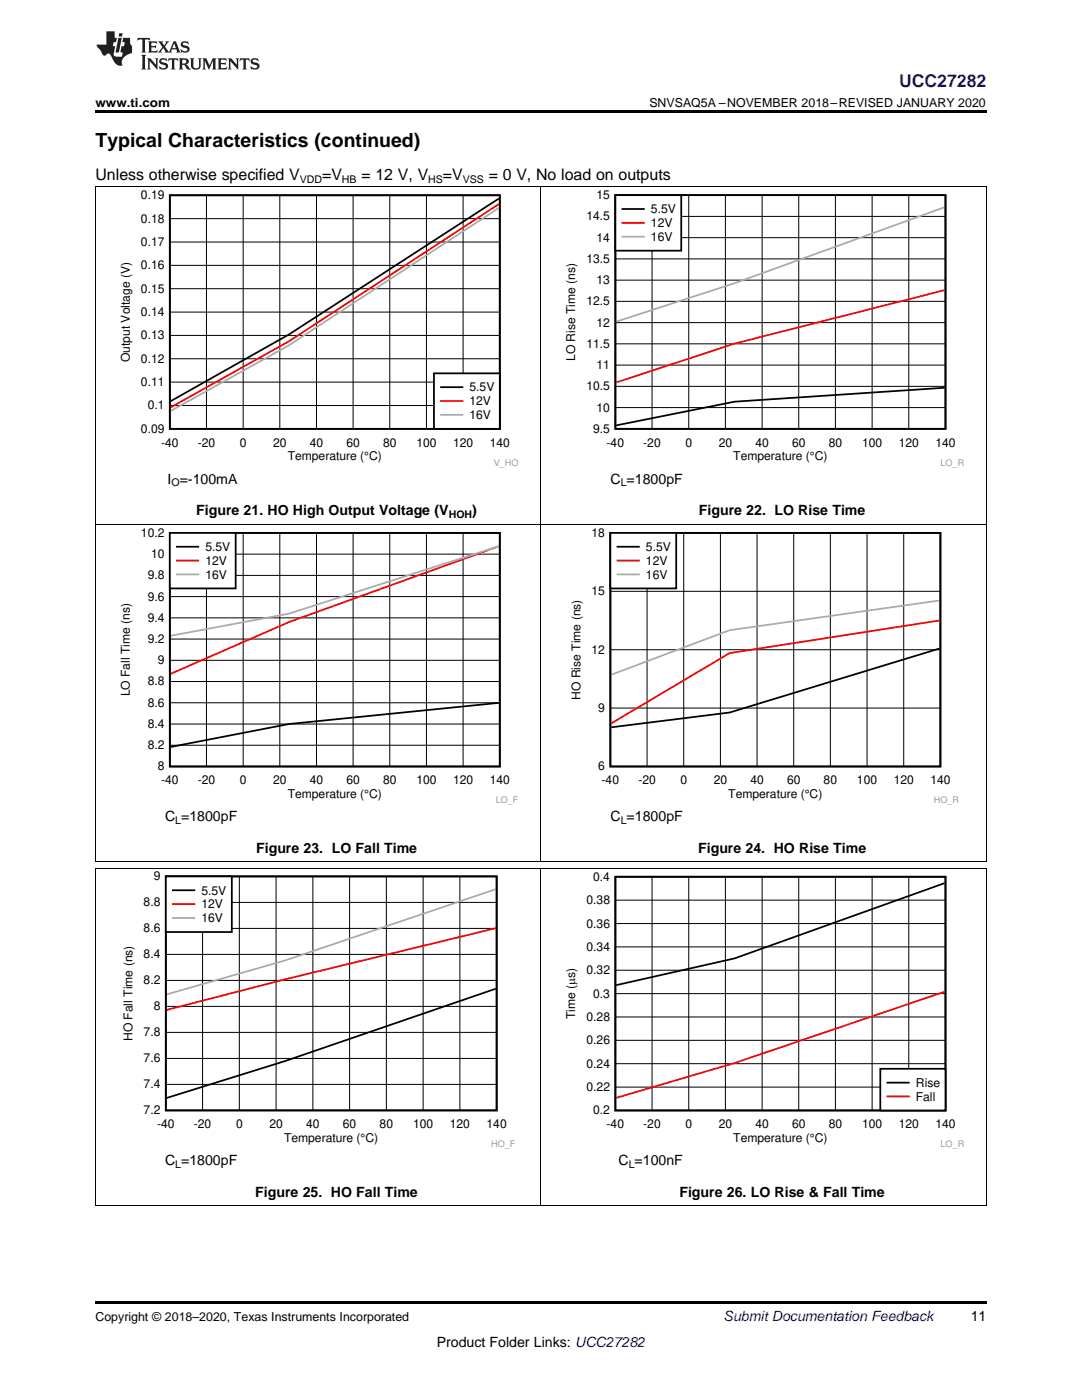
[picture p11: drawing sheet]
<svg xmlns="http://www.w3.org/2000/svg" width="216mm" height="279mm" viewBox="0 0 216 279" stroke-linecap="round" stroke-linejoin="round" font-family="sans-serif">
<path d="M19 259.7h177.8v.5h-177.8z" fill="#000"/>
<path d="M19.1 173.3v67.4M107.9 173.3v67.4M196.8 173.3v67.4M19 240.6h177.8" fill="none" stroke="#000" stroke-width=".2"/>
<path d="M24 173.9h78.8v55.5h-78.8z" fill-rule="evenodd" fill="#fff"/>
<path d="M33.1 174.9h66v46.7h-66zM98.9 197.3l-42 14.4-23.6 7.4" fill="none" stroke="#000" stroke-width=".35"/>
<g fill="none" stroke="#000" stroke-width=".2">
<path d="M40.4 174.9v46.7M47.8 174.9v46.7M55.1 174.9v46.7M62.4 174.9v46.7M69.8 174.9v46.7M77.1 174.9v46.7M84.4 174.9v46.7M91.8 174.9v46.7M33.1 195.7h66M33.1 190.5h66M33.1 185.3h66M33.1 180.1h66"/>
<path d="M33.1 216.4h66M33.1 211.2h66M33.1 206h66M33.1 200.8h66"/>
</g>
<path d="M98.9 185.2l-42 10.2-23.6 6.2" fill="none" stroke="#f00" stroke-width=".35"/>
<path d="M98.9 177.5l-42 14.2-23.6 6.8" fill="none" stroke="#aaa" stroke-width=".35"/>
<path d="M33.1 174.9h13.1v11.1h-13.1z" fill-rule="evenodd" fill="#fff"/>
<path d="M33.1 174.9h13.2v11.1h-13.2zM34.5 177.7h4.3" fill="none" stroke="#000" stroke-width=".35"/>
<path d="M34.5 180.4h4.3" fill="none" stroke="#f00" stroke-width=".35"/>
<path d="M34.5 183.2h4.3" fill="none" stroke="#aaa" stroke-width=".35"/>
<path d="M112.4 174h79.9v55.4h-79.9z" fill-rule="evenodd" fill="#fff"/>
<path d="M122.8 175h65.9v46.6h-65.9zM188.5 176.3l-41.9 15-23.6 5.3" fill="none" stroke="#000" stroke-width=".35"/>
<g fill="none" stroke="#000" stroke-width=".2">
<path d="M122.8 179.6h65.9M130.1 175v46.6M137.4 175v46.6M144.7 175v46.6M152.1 175v46.6M159.4 175v46.6M166.7 175v46.6M174 175v46.6M181.3 175v46.6M122.8 198.3h65.9M122.8 193.6h65.9M122.8 189h65.9"/>
<path d="M122.8 184.3h65.9M122.8 217h65.9M122.8 212.3h65.9M122.8 207.6h65.9M122.8 203h65.9"/>
</g>
<path d="M188.5 197.9l-41.9 14.2-23.6 7" fill="none" stroke="#f00" stroke-width=".35"/>
<path d="M175.7 213.3h13v8.3h-13z" fill-rule="evenodd" fill="#fff"/>
<path d="M175.7 213.3h13v8.3h-13zM177.1 216.1h4.2" fill="none" stroke="#000" stroke-width=".35"/>
<path d="M177.1 218.8h4.2" fill="none" stroke="#f00" stroke-width=".35"/>
<path d="M19.1 104.6v67.4M107.9 104.6v67.4M196.8 104.6v67.4M19 173.2h177.8M19 172h177.8" fill="none" stroke="#000" stroke-width=".2"/>
<path d="M23.5 105.4h79.9v55.3h-79.9z" fill-rule="evenodd" fill="#fff"/>
<path d="M33.9 106.3h65.8v46.7h-65.8zM99.5 140.3l-41.8 4.2-23.6 4.6" fill="none" stroke="#000" stroke-width=".35"/>
<g fill="none" stroke="#000" stroke-width=".2">
<path d="M33.9 119.1h65.8M33.9 114.8h65.8M33.9 110.6h65.8M41.2 106.3v46.7M48.5 106.3v46.7M55.8 106.3v46.7M63.2 106.3v46.7M70.5 106.3v46.7M77.8 106.3v46.7M85.1 106.3v46.7M92.4 106.3v46.7M33.9 136h65.8"/>
<path d="M33.9 131.8h65.8M33.9 127.5h65.8M33.9 123.3h65.8M33.9 148.7h65.8M33.9 144.5h65.8M33.9 140.3h65.8"/>
</g>
<path d="M99.5 109l-41.8 15.1-23.6 10.4" fill="none" stroke="#f00" stroke-width=".35"/>
<path d="M99.5 109l-41.8 13.5-23.6 4.4" fill="none" stroke="#aaa" stroke-width=".35"/>
<path d="M33.9 106.3h13.1v11.1h-13.1z" fill-rule="evenodd" fill="#fff"/>
<path d="M33.9 106.4h13.1v11h-13.1zM35.3 109.1h4.3" fill="none" stroke="#000" stroke-width=".35"/>
<path d="M35.3 111.9h4.3" fill="none" stroke="#f00" stroke-width=".35"/>
<path d="M35.3 114.6h4.3" fill="none" stroke="#aaa" stroke-width=".35"/>
<path d="M113.4 105.4h77.9v55.3h-77.9z" fill-rule="evenodd" fill="#fff"/>
<path d="M121.8 106.4h65.8v46.6h-65.8zM187.5 129.4l-41.9 12.8-23.6 2.9" fill="none" stroke="#000" stroke-width=".35"/>
<path d="M121.8 118h65.9M129.1 106.4v46.6M136.4 106.4v46.6M143.7 106.4v46.6M151.1 106.4v46.6M158.4 106.4v46.6M165.7 106.4v46.6M173 106.4v46.6M180.3 106.4v46.6M121.8 129.7h65.9M121.8 141.3h65.9" fill="none" stroke="#000" stroke-width=".2"/>
<path d="M187.5 123.8l-41.9 6.5-23.6 14.1" fill="none" stroke="#f00" stroke-width=".35"/>
<path d="M187.5 119.8l-41.9 6-23.6 8.9" fill="none" stroke="#aaa" stroke-width=".35"/>
<path d="M121.8 106.4h13.1v11h-13.1z" fill-rule="evenodd" fill="#fff"/>
<path d="M121.8 106.4h13.1v11h-13.1zM123.2 109.1h4.3" fill="none" stroke="#000" stroke-width=".35"/>
<path d="M123.2 111.9h4.3" fill="none" stroke="#f00" stroke-width=".35"/>
<path d="M123.2 114.6h4.3" fill="none" stroke="#aaa" stroke-width=".35"/>
<path d="M19.1 37.2v67.4M107.9 37.2v67.4M196.8 37.2v67.4M19 104.6h177.8" fill="none" stroke="#000" stroke-width=".2"/>
<path d="M23.5 38h79.9v55.3h-79.9z" fill-rule="evenodd" fill="#fff"/>
<path d="M33.9 39h65.8v46.6h-65.8zM99.5 39.6l-41.8 27.1-23.6 13.4" fill="none" stroke="#000" stroke-width=".35"/>
<g fill="none" stroke="#000" stroke-width=".2">
<path d="M41.2 39v46.6M48.5 39v46.6M55.8 39v46.6M63.2 39v46.6M70.5 39v46.6M77.8 39v46.6M85.1 39v46.6M92.4 39v46.6M33.9 57.6h65.8M33.9 53h65.8M33.9 48.3h65.8M33.9 43.6h65.8"/>
<path d="M33.9 76.3h65.8M33.9 71.6h65.8M33.9 66.9h65.8M33.9 62.3h65.8M33.9 80.9h65.8"/>
</g>
<path d="M99.5 40.7l-41.8 27.4-23.6 13.2" fill="none" stroke="#f00" stroke-width=".35"/>
<path d="M99.5 41.5l-41.8 27.4-23.6 13.1" fill="none" stroke="#aaa" stroke-width=".35"/>
<path d="M86.6 74.5h13.1v11.1h-13.1z" fill-rule="evenodd" fill="#fff"/>
<path d="M86.6 74.5h13.1v11.1h-13.1zM88 77.3h4.3" fill="none" stroke="#000" stroke-width=".35"/>
<path d="M88 80h4.3" fill="none" stroke="#f00" stroke-width=".35"/>
<path d="M88 82.8h4.3" fill="none" stroke="#aaa" stroke-width=".35"/>
<path d="M112.4 38h79.9v55.3h-79.9z" fill-rule="evenodd" fill="#fff"/>
<path d="M122.8 38.9h65.9v46.7h-65.9zM188.5 77.4l-41.9 2.8-23.6 4.7" fill="none" stroke="#000" stroke-width=".35"/>
<g fill="none" stroke="#000" stroke-width=".2">
<path d="M130.1 38.9v46.7M137.4 38.9v46.7M144.7 38.9v46.7M152.1 38.9v46.7M159.4 38.9v46.7M166.7 38.9v46.7M174 38.9v46.7M181.3 38.9v46.7M122.8 55.9h65.9M122.8 51.7h65.9M122.8 47.4h65.9M122.8 43.2h65.9"/>
<path d="M122.8 77.1h65.9M122.8 72.9h65.9M122.8 68.6h65.9M122.8 64.4h65.9M122.8 60.1h65.9M122.8 81.3h65.9"/>
</g>
<path d="M188.5 57.9l-41.9 10.7-23.6 7.7" fill="none" stroke="#f00" stroke-width=".35"/>
<path d="M188.5 41.4l-41.9 15.1-23.6 7.7" fill="none" stroke="#aaa" stroke-width=".35"/>
<path d="M122.8 38.9h13.1v11.1h-13.1z" fill-rule="evenodd" fill="#fff"/>
<path d="M122.8 38.9h13.1v11.1h-13.1zM124.2 41.7h4.3" fill="none" stroke="#000" stroke-width=".35"/>
<path d="M124.2 44.5h4.3" fill="none" stroke="#f00" stroke-width=".35"/>
<path d="M124.2 47.2h4.3" fill="none" stroke="#aaa" stroke-width=".35"/>
<path d="M19 37.2h177.8" fill="none" stroke="#000" stroke-width=".2"/>
<path d="M19 22h177.8v.5h-177.8z" fill="#000"/>
<g fill="#231f20">
<path d="M27.5 7.6l-.1 .5 .4-.2h.6v.1v2.1l-.2 .4h1l-.3-.4v-2.1l.1-.1h.5l.5 .2-.2-.5zM29.5 8.3l.2 .3v1.5l-.2 .4h1.8l.2-.6a1.04 1.04 0 0 1-1.3 .2v-.7h.6l.3 .2v-.6l-.3 .2h-.6v-.6l.8-.1 .4 .3-.2-.5zM31.5 8.3l.9 1.1-.9 1.1h.8l-.2-.2 .5-.7 .4 .7-.2 .2h1.5l-.1-.2 .1-.4h.9l.1 .4-.2 .2h1l-.3-.3-.7-1.9h-.5l-.9 2-.8-1 .9-1h-.8l.1 .3-.3 .5-.4-.6 .2-.2zM34.7 8.6l.4 1h-.7zM36.3 8.4a.63 .63 0 0 0-.2 .7 .63 .63 0 0 0 .6 .4l.6 .2 .1 .2a.75 .75 0 0 1-.7 .4 .75 .75 0 0 1-.6-.5l.1 .7 .1-.1a1.11 1.11 0 0 0 1.5-.6 1.13 1.13 0 0 0-1.2-.8l-.1-.4a1.04 1.04 0 0 1 1.2 .2l-.2-.5-.1 .1-.5-.2zM28.2 10.9l.2 .4v2.2l-.2 .4h1l-.3-.4v-2.2l.3-.4zM29.3 11.6l.3 .4v1.5l-.3 .4h.8l-.2-.4v-1.3l1.5 1.7v-1.9l.2-.4h-.7l.2 .4v.9l-1.1-1.3zM32 11.8a.62 .62 0 0 0-.2 .7 .62 .62 0 0 0 .6 .4l.6 .1 .1 .3a.76 .76 0 0 1-.7 .3 .76 .76 0 0 1-.6-.4l.1 .7 .1-.1a1.11 1.11 0 0 0 1.5-.6 1.13 1.13 0 0 0-1.2-.8l-.1-.4a1.04 1.04 0 0 1 1.2 .2l-.2-.6-.1 .1-.5-.1zM33.7 11.6l-.2 .6a.61 .61 0 0 1 .8-.3v1.6l-.2 .4h.9l-.2-.4v-1.6a.63 .63 0 0 1 .8 .3l-.2-.6zM35.6 11.6l.3 .4v1.5l-.3 .4h1l-.2-.2v-.8l.5 .2a.76 .76 0 0 0 1.2 .7l-1-1a.58 .58 0 0 0 .6-.5 .58 .58 0 0 0-.5-.6zM36.4 11.9h.1a.45 .45 0 0 1 .5 .1 .45 .45 0 0 1 .1 .5l-.7 .2zM37.9 11.6l.2 .2a2.17 2.17 0 0 0 .3 1.9 .99 .99 0 0 0 1.6-.6v-1.1l.2-.4h-.7l.2 .2a1.92 1.92 0 0 1-.2 1.8 .6 .6 0 0 1-.9-.5v-1.1l.2-.4zM40.4 11.6l.2 .4v1.5l-.2 .4h.7l-.2-.4v-1.4l.8 1.8 .8-1.8v1.4l-.2 .4h.9l-.2-.4v-1.5l.2-.4h-.8l-.6 1.5-.6-1.5zM43.4 11.6l.2 .4v1.5l-.2 .4h1.8l.2-.6a1.04 1.04 0 0 1-1.3 .1v-.6h.5l.4 .2v-.6l-.4 .2h-.5v-.7h.8l.3 .3-.1-.6zM45.5 11.6l.2 .4v1.5l-.2 .4h.7l-.2-.4v-1.3l1.5 1.7v-1.9l.2-.4h-.7l.2 .4v.9l-1.1-1.3zM47.9 11.6l-.1 .6a.61 .61 0 0 1 .8-.3v1.6l-.3 .4h1l-.3-.4 .1-1.6a.63 .63 0 0 1 .7 .3l-.1-.6zM50.2 11.8a.62 .62 0 0 0-.2 .7 .62 .62 0 0 0 .6 .4l.6 .1 .2 .3a.76 .76 0 0 1-.8 .3 .76 .76 0 0 1-.6-.4l.1 .7 .2-.1a1.11 1.11 0 0 0 1.5-.6 1.13 1.13 0 0 0-1.3-.8l-.1-.4a1.04 1.04 0 0 1 1.2 .2l-.1-.6-.2 .1-.5-.1z"/>
<path d="M21.2 6.3v2.6h-1.9l.1 .4 .7 .9a.91 .91 0 0 0 1 .8 .56 .56 0 0 1 .5-.3 .56 .56 0 0 1 .5 .3l.4 .8a1.53 1.53 0 0 0 1.9 1.2 1.54 1.54 0 0 1 1-2.1l.9-.3v-1.4a1.52 1.52 0 0 1-.3-1.6h-1.4l-.2 .8h.5l-.2 .8h-.4l-.2 1v.2l.4 .1-.2 .8a1.93 1.93 0 0 1-1.6-.3l.3-1.8h-.5l.2-.8h.4l.2-.8h-.4v-1.3zM23.6 7.6l-.6 2.9h.7l.6-2.9zM23.8 6.6l-.1 .7h.6l.2-.7z"/>
</g>
<text font-size="3.9" x="19" y="29.3">Typical Characteristics (continued)</text>
<text font-size="3.5" fill="#00f" x="179.4" y="17.3">UCC27282</text>
<g font-size="3.2">
<text x="19" y="36">Unless otherwise specified V</text>
<text x="64.3" y="36">=V</text>
<text x="72.1" y="36">= 12 V, V</text>
<text x="88.4" y="36">=V</text>
<text x="97.5" y="36">= 0 V, No load on outputs</text>
</g>
<g font-size="2.8">
<text x="33.4" y="96.5">I =-100mA</text>
<text x="121.8" y="96.5">C =1800pF</text>
<text x="39.2" y="102.9">Figure 21. HO High Output Voltage (V</text>
<text x="94.2" y="102.9">)</text>
<text x="139.5" y="102.9">Figure 22. LO Rise Time</text>
<text x="32.9" y="163.9">C =1800pF</text>
<text x="121.8" y="163.9">C =1800pF</text>
<text x="51.1" y="170.3">Figure 23. LO Fall Time</text>
<text x="139.3" y="170.3">Figure 24. HO Rise Time</text>
<text x="32.9" y="232.6">C =1800pF</text>
<text x="123.4" y="232.6">C =100nF</text>
<text x="50.9" y="238.9">Figure 25. HO Fall Time</text>
<text x="135.6" y="238.9">Figure 26. LO Rise &amp; Fall Time</text>
<text x="193.7" y="263.6">11</text>
<text x="87.1" y="268.9">Product Folder Links: UCC27282</text>
</g>
<text font-size="2.8" fill="#0000c8" x="144.4" y="263.6">Submit Documentation Feedback</text>
<g font-size="2.5">
<text x="19" y="21.4">www.ti.com</text>
<text x="129.6" y="21.4">SNVSAQ5A –NOVEMBER 2018–REVISED JANUARY 2020</text>
<text x="19" y="263.6">Copyright © 2018–2020, Texas Instruments Incorporated</text>
</g>
<g font-size="2.4">
<text x="28.1" y="39.8">0.19</text>
<text x="119" y="39.7">15</text>
<text x="28.1" y="44.4">0.18</text>
<text x="117" y="44">14.5</text>
<text x="129.9" y="42.6">5.5V</text>
<text x="129.9" y="45.3">12V</text>
<text x="28.1" y="53.8">0.16</text>
<text x="28.1" y="49.1">0.17</text>
<text x="117" y="52.5">13.5</text>
<text x="119" y="48.2">14</text>
<text x="129.9" y="48.1">16V</text>
<text x="28.1" y="58.4">0.15</text>
<text x="119" y="56.7">13</text>
<text x="28.1" y="63.1">0.14</text>
<text x="117" y="60.9">12.5</text>
<text x="119" y="65.2">12</text>
<text x="28.1" y="67.7">0.13</text>
<text x="117" y="69.4">11.5</text>
<text x="25.9" y="72.3" transform="rotate(-90 25.9 72.3)">Output Voltage (V)</text>
<text x="28.1" y="77">0.11</text>
<text x="28.1" y="72.4">0.12</text>
<text x="114.8" y="72.1" transform="rotate(-90 114.8 72.1)">LO Rise Time (ns)</text>
<text x="117" y="77.9">10.5</text>
<text x="119" y="73.7">11</text>
<text x="29.5" y="81.7">0.1</text>
<text x="93.7" y="78.1">5.5V</text>
<text x="93.7" y="80.9">12V</text>
<text x="93.7" y="83.6">16V</text>
<text x="119" y="82.1">10</text>
<text x="28.1" y="86.4">0.09</text>
<text x="32.1" y="89.1">-40</text>
<text x="39.5" y="89.1">-20</text>
<text x="47.9" y="89.1">0</text>
<text x="54.5" y="89.1">20</text>
<text x="61.8" y="89.1">40</text>
<text x="69.1" y="89.1">60</text>
<text x="76.4" y="89.1">80</text>
<text x="83.1" y="89.1">100</text>
<text x="90.4" y="89.1">120</text>
<text x="97.7" y="89.1">140</text>
<text x="118.4" y="86.4">9.5</text>
<text x="121.1" y="89.1">-40</text>
<text x="128.4" y="89.1">-20</text>
<text x="136.8" y="89.1">0</text>
<text x="143.4" y="89.1">20</text>
<text x="150.7" y="89.1">40</text>
<text x="158" y="89.1">60</text>
<text x="165.4" y="89.1">80</text>
<text x="172" y="89.1">100</text>
<text x="179.3" y="89.1">120</text>
<text x="186.6" y="89.1">140</text>
<text x="57.4" y="91.9">Temperature (°C)</text>
<text x="146.3" y="91.9">Temperature (°C)</text>
<text x="28.1" y="107.1">10.2</text>
<text x="118" y="107.1">18</text>
<text x="30.1" y="111.4">10</text>
<text x="41" y="110">5.5V</text>
<text x="41" y="112.7">12V</text>
<text x="128.9" y="110">5.5V</text>
<text x="128.9" y="112.7">12V</text>
<text x="29.5" y="119.9">9.6</text>
<text x="29.5" y="115.6">9.8</text>
<text x="41" y="115.5">16V</text>
<text x="118" y="118.8">15</text>
<text x="128.9" y="115.5">16V</text>
<text x="29.5" y="124.1">9.4</text>
<text x="29.5" y="128.3">9.2</text>
<text x="118" y="130.5">12</text>
<text x="29.5" y="136.8">8.8</text>
<text x="31.5" y="132.6">9</text>
<text x="25.9" y="139" transform="rotate(-90 25.9 139)">LO Fall Time (ns)</text>
<text x="29.5" y="141">8.6</text>
<text x="115.8" y="139.7" transform="rotate(-90 115.8 139.7)">HO Rise Time (ns)</text>
<text x="119.4" y="142.1">9</text>
<text x="29.5" y="149.5">8.2</text>
<text x="29.5" y="145.3">8.4</text>
<text x="31.5" y="153.8">8</text>
<text x="119.4" y="153.8">6</text>
<text x="32.1" y="156.5">-40</text>
<text x="39.5" y="156.5">-20</text>
<text x="47.9" y="156.5">0</text>
<text x="54.5" y="156.5">20</text>
<text x="57.4" y="159.3">Temperature (°C)</text>
<text x="61.8" y="156.5">40</text>
<text x="69.1" y="156.5">60</text>
<text x="76.4" y="156.5">80</text>
<text x="83.1" y="156.5">100</text>
<text x="90.4" y="156.5">120</text>
<text x="97.7" y="156.5">140</text>
<text x="120.1" y="156.5">-40</text>
<text x="127.4" y="156.5">-20</text>
<text x="135.8" y="156.5">0</text>
<text x="142.4" y="156.5">20</text>
<text x="145.3" y="159.3">Temperature (°C)</text>
<text x="149.7" y="156.5">40</text>
<text x="157" y="156.5">60</text>
<text x="164.3" y="156.5">80</text>
<text x="171" y="156.5">100</text>
<text x="178.3" y="156.5">120</text>
<text x="185.6" y="156.5">140</text>
<text x="30.7" y="175.7">9</text>
<text x="40.2" y="178.5">5.5V</text>
<text x="118.4" y="175.8">0.4</text>
<text x="28.7" y="180.9">8.8</text>
<text x="40.2" y="181.3">12V</text>
<text x="40.2" y="184.1">16V</text>
<text x="117" y="185.1">0.36</text>
<text x="117" y="180.4">0.38</text>
<text x="28.7" y="191.3">8.4</text>
<text x="28.7" y="186.1">8.6</text>
<text x="117" y="189.8">0.34</text>
<text x="28.7" y="196.5">8.2</text>
<text x="117" y="194.4">0.32</text>
<text x="30.7" y="201.6">8</text>
<text x="114.8" y="203.4" transform="rotate(-90 114.8 203.4)">Time (Ps)</text>
<text x="117" y="203.8">0.28</text>
<text x="118.4" y="199.1">0.3</text>
<text x="26.4" y="207.8" transform="rotate(-90 26.4 207.8)">HO Fall Time (ns)</text>
<text x="28.7" y="206.8">7.8</text>
<text x="117" y="208.4">0.26</text>
<text x="28.7" y="212">7.6</text>
<text x="117" y="213.1">0.24</text>
<text x="28.7" y="217.2">7.4</text>
<text x="117" y="217.7">0.22</text>
<text x="182.8" y="216.9">Rise</text>
<text x="182.8" y="219.7">Fall</text>
<text x="28.7" y="222.4">7.2</text>
<text x="31.3" y="225.2">-40</text>
<text x="38.7" y="225.2">-20</text>
<text x="47.1" y="225.2">0</text>
<text x="53.7" y="225.2">20</text>
<text x="56.7" y="227.9">Temperature (°C)</text>
<text x="61.1" y="225.2">40</text>
<text x="68.4" y="225.2">60</text>
<text x="75.8" y="225.2">80</text>
<text x="82.4" y="225.2">100</text>
<text x="89.8" y="225.2">120</text>
<text x="97.1" y="225.2">140</text>
<text x="118.4" y="222.4">0.2</text>
<text x="121.1" y="225.2">-40</text>
<text x="128.4" y="225.2">-20</text>
<text x="136.8" y="225.2">0</text>
<text x="143.4" y="225.2">20</text>
<text x="146.3" y="227.9">Temperature (°C)</text>
<text x="150.7" y="225.2">40</text>
<text x="158" y="225.2">60</text>
<text x="165.4" y="225.2">80</text>
<text x="172" y="225.2">100</text>
<text x="179.3" y="225.2">120</text>
<text x="186.6" y="225.2">140</text>
</g>
<g font-size="2.1">
<text x="59.8" y="36.6">VDD</text>
<text x="68.2" y="36.6">HB</text>
<text x="85.4" y="36.6">HS</text>
<text x="92.3" y="36.6">VSS</text>
<text x="34.2" y="97.1">O</text>
<text x="123.9" y="97.1">L</text>
<text x="89.5" y="103.4">HOH</text>
<text x="35" y="164.5">L</text>
<text x="123.9" y="164.5">L</text>
<text x="35" y="233.1">L</text>
<text x="125.4" y="233.1">L</text>
</g>
<g font-size="1.8" fill="#999">
<text x="98.5" y="93">V_HO</text>
<text x="187.7" y="93">LO_R</text>
<text x="98.9" y="160.3">LO_F</text>
<text x="186.3" y="160.3">HO_R</text>
<text x="98" y="229">HO_F</text>
<text x="187.7" y="229">LO_R</text>
</g>
</svg>
